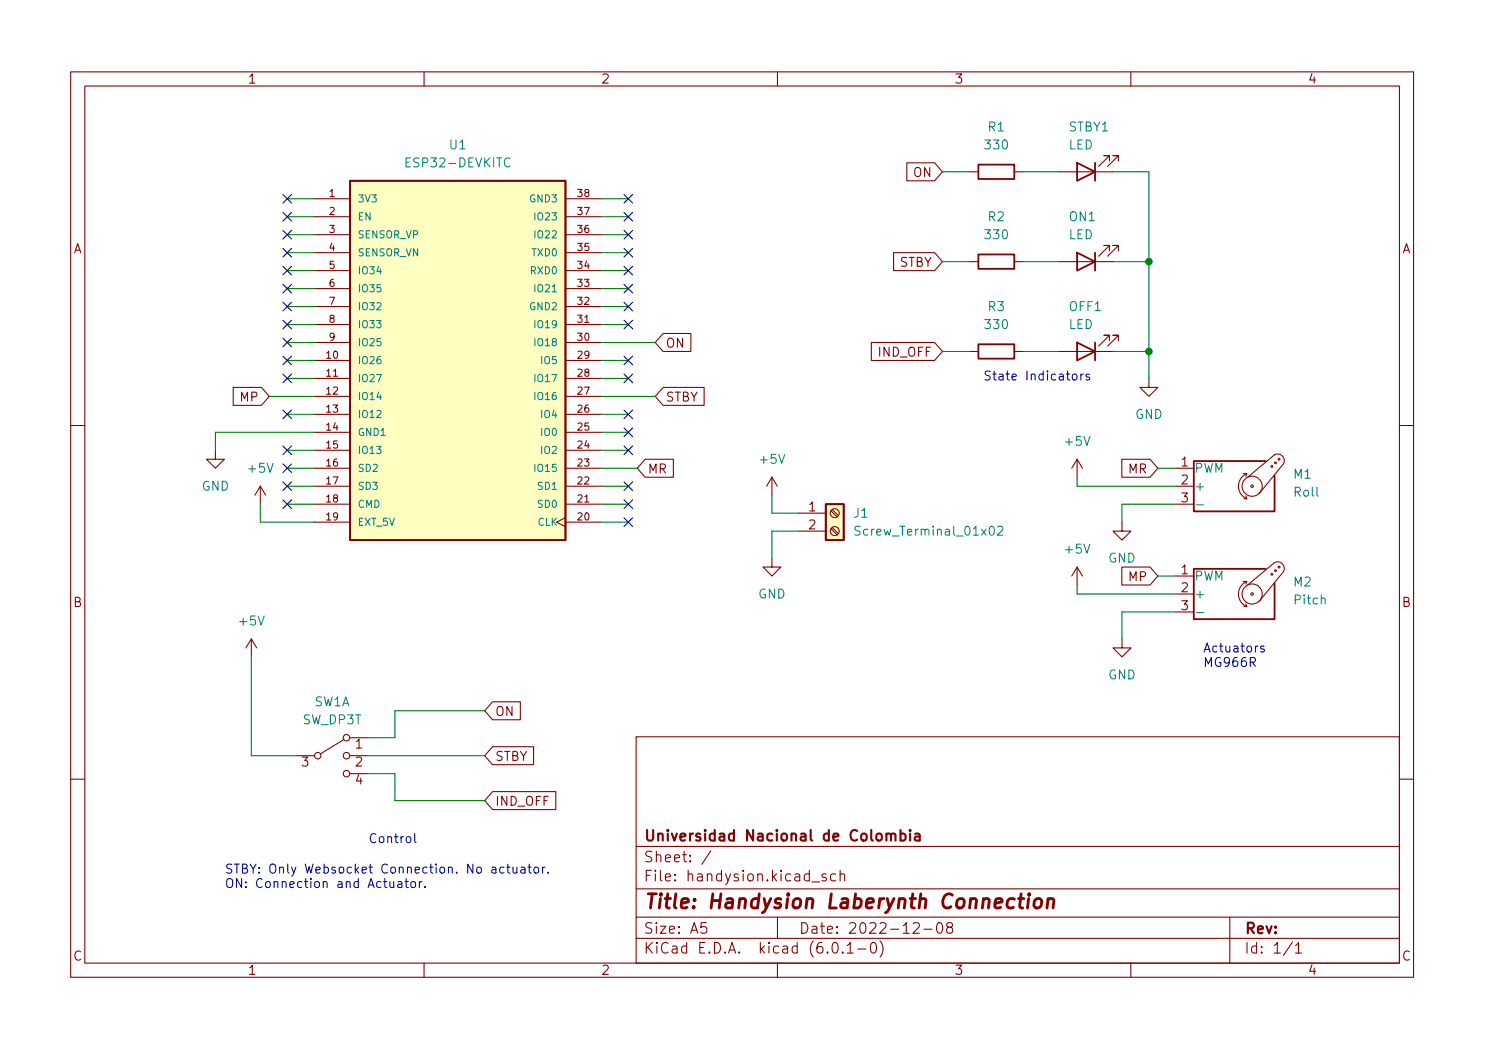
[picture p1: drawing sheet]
<svg xmlns="http://www.w3.org/2000/svg" width="210mm" height="148mm" viewBox="0 0 210 148" stroke-linecap="round" stroke-linejoin="round" font-family="sans-serif">
<g fill="none" stroke="#840000" stroke-width=".15">
<path d="M10 10.2h190v128h-190zM12 12.2h186v124h-186zM60 10.2v2M110 10.2v2M160 10.2v2M44.4 28.1h5.1M44.4 30.6h5.1M44.4 33.2h5.1M44.4 38.3h5.1M44.4 35.7h5.1M80 28.1h5.1M80 30.6h5.1"/>
<path d="M80 33.2h5.1M80 38.3h5.1M80 35.7h5.1M126.4 35.7h5.8l1.1 1.3-1.1 1.3h-5.8zM128.3 23h3.9l1.1 1.3-1.1 1.3h-3.9zM137.2 37h1.2M137.2 24.3h1.2M143.5 37h1.3M143.5 24.3h1.3M149.9 37h7.6M149.9 24.3h7.6M157 35.5v-.8h-.8h.8l-1.6 1.5"/>
<path d="M157 22.8v-.8h-.8h.8l-1.6 1.5M158.2 35.5v-.8h-.7h.7l-1.5 1.5M158.2 22.8v-.8h-.7h.7l-1.5 1.5M33 54.8h4l1.1 1.2-1.1 1.3h-4zM44.4 51h5.1M44.4 53.5h5.1M44.4 56h5.1M44.4 58.6h5.1M44.4 48.4h5.1M44.4 45.9h5.1M44.4 43.3h5.1M44.4 40.8h5.1"/>
<path d="M80 51h5.1M80 53.5h5.1M80 56h5.1M80 58.6h5.1M80 48.4h5.1M80 45.9h5.1M80 43.3h5.1M80 40.8h5.1M93.8 47.2h4v2.5h-4l-1.1-1.3zM93.8 54.8h5.8v2.5h-5.8l-1.1-1.3zM123.3 48.4h8.9l1.1 1.3-1.1 1.3h-8.9zM137.2 49.7h1.2"/>
<path d="M143.5 49.7h1.3M149.9 49.7h7.6M157 48.2v-.8h-.8h.8l-1.6 1.5M158.2 48.2v-.8h-.7h.7l-1.5 1.5M162.6 53.5v1.3h1.2l-1.2 1.2-1.3-1.2h1.3M10 60.2h2M30.5 63.7v1.2h1.2l-1.2 1.3-1.3-1.3h1.3M36.8 68.7l-.7 1.3M36.8 68.7v2.6M36.8 68.7l.8 1.3M44.4 66.2h5.1M44.4 68.7h5.1"/>
<path d="M44.4 71.3h5.1M44.4 61.1h5.1M44.4 63.7h5.1M44.4 73.8h5.1M80 73.2l-1.3 .6 1.3 .7M80 66.2h5.1M80 68.7h5.1M80 71.3h5.1M80 61.1h5.1M80 63.7h5.1M80 73.8h5.1M91.3 64.9h4v2.6h-4l-1.1-1.3z"/>
<path d="M109.2 78.9v1.3h1.3l-1.3 1.2-1.3-1.2h1.3M109.2 67.5l-.7 1.2M109.2 67.5v2.5M109.2 67.5l.8 1.2M113 72.6h3.8M113 75.1h3.8M117.6 74.8l.8 .8M117.6 72.2l.8 .9M117.8 74.6l.8 .8M117.8 72l.8 .9M152.4 64.9v2.6M152.4 64.9l-.8 1.3"/>
<path d="M152.4 64.9l.8 1.3M158.7 64.9h4l1.1 1.3-1.1 1.3h-4zM158.7 73.8v1.3h1.3l-1.3 1.3-1.2-1.3h1.2M166.4 66.2h2.5M166.4 68.7h2.5M166.4 71.3h2.5M175.9 67h.5M176 70.5h.4M176.3 70.1l.1 .4M176.4 67a1.93 1.93 0 0 0-1.2 1.7 1.93 1.93 0 0 0 1.2 1.8M176.4 67l-.1 .3M176.5 67.5l3.8-3.2a.94 .94 0 0 1 1.1 .2 .94 .94 0 0 1 .2 1.1l-3.4 4.2"/>
<path d="M198 60.2h2M35.6 90.3l-.8 1.3M35.6 90.3v2.6M35.6 90.3l.7 1.3M69.7 99.2h3.9v2.6h-3.9l-1.1-1.3zM152.4 80.2l-.8 1.2M152.4 80.2v2.5M152.4 80.2l.8 1.2M158.7 80.2h4l1.1 1.2-1.1 1.3h-4zM158.7 90.3v1.3h1.3l-1.3 1.3-1.2-1.3h1.2M166.4 81.4h2.5M166.4 84h2.5"/>
<path d="M166.4 86.5h2.5M175.9 82.2h.5M176 85.8h.4M176.3 85.4l.1 .4M176.4 82.2a1.93 1.93 0 0 0-1.2 1.8 1.93 1.93 0 0 0 1.2 1.8M176.4 82.2l-.1 .4M176.5 82.7l3.8-3.2a.94 .94 0 0 1 1.1 .2 .94 .94 0 0 1 .2 1.1l-3.4 4.2M10 110.2h2M41.9 106.8h2.5M48.6 104.6l-3.3 2M49.5 104.3h2.6M49.5 106.8h2.6"/>
<path d="M49.5 109.4h2.6M69.7 111.9h8.9v2.6h-8.9l-1.1-1.3zM69.7 105.6h5.8v2.5h-5.8l-1.1-1.3zM90 104.2h108v32h-108zM90 119.7h108M198 110.2h2M60 136.2v2M90 132.7h108M90 129.7h108M90 125.7h108M99.9 130.4h-.7v.8l.2-.2 .5 .1 .1 .2-.1 .5-.2 .1h-.3l-.2-.1M100.6 120.3l-1.3 1.9"/>
<path d="M110 136.2v2M110 129.7v3M114.9 124.7h1.1M116.9 123.6l-.4-.1-.2 .3 .1 .2 .5 .1v.2v.2h-.2h-.4M117.9 133.3a.36 .36 0 0 1 .6 .2 .77 .77 0 0 1-.4 1.2 1 1 0 0 1-.2-1.4zM118.2 123.6l-.4-.1-.3 .3v.5l.2 .2h.1h.4M118.9 123.7a.37 .37 0 0 1 .6 .1v.7M118.9 123v1.5M119.2 134.6l.1 .1h-.1v-.1v.1M119.9 133.7l.4-.5v1.5M119.9 134.7h.8M121.4 134.2h1.1"/>
<path d="M123.4 133.3a.36 .36 0 0 1 .5 .2 .77 .77 0 0 1-.4 1.2 1 1 0 0 1-.1-1.4zM124.5 133a1.72 1.72 0 0 1 0 2.3M129.2 130.6l.2-.2 .5 .1a.41 .41 0 0 1 .1 .6l-.8 .8h.9M130.7 131.4h1.2M132.7 130.5a.36 .36 0 0 1 .6 .2 .77 .77 0 0 1-.4 1.2 1 1 0 0 1-.2-1.4zM134.2 131.1l-.1-.1a.31 .31 0 0 1-.2-.3 .31 .31 0 0 1 .3-.3l.5 .1a.31 .31 0 0 1 .1 .4 .31 .31 0 0 1-.3 .2l-.4 .1-.2 .2 .1 .4 .2 .1h.5l.1-.2-.1-.5-.2-.1M160 136.2v2M174 129.7v6.5M182.9 133.2l-1.3 1.9M183.3 133.7l.4-.5v1.5M183.3 134.7h.9"/>
<circle cx="118.1" cy="75.1" r=".63"/>
<circle cx="118.1" cy="72.6" r=".63"/>
<circle cx="177.2" cy="68.7" r=".18"/>
<circle cx="177.2" cy="68.7" r="1.42"/>
<circle cx="180" cy="65.9" r=".13"/>
<circle cx="180.5" cy="65.4" r=".13"/>
<circle cx="181" cy="64.9" r=".13"/>
<circle cx="177.2" cy="84" r=".18"/>
<circle cx="177.2" cy="84" r="1.42"/>
<circle cx="180" cy="81.2" r=".13"/>
<circle cx="180.5" cy="80.7" r=".13"/>
<circle cx="181" cy="80.2" r=".13"/>
<circle cx="45" cy="106.8" r=".46"/>
<circle cx="49" cy="106.8" r=".46"/>
<circle cx="49" cy="109.4" r=".46"/>
<circle cx="49" cy="104.3" r=".46"/>
</g>
<path d="M144.1 127h.8M144.5 126.4l-.2 1.7v.2l.4 .1M145.5 127l-.1 1.4M145.6 126.4l-.1 .1 .1 .1 .1-.1-.1-.1v.2M146.5 127.2a.52 .52 0 0 1 .5-.2 .52 .52 0 0 1 .4 .4l-.1 .6a.55 .55 0 0 1-.5 .4 .55 .55 0 0 1-.5-.4zM148.3 127.2a.49 .49 0 0 1 .8 .1l-.1 1.1M148.3 127l-.2 1.4" fill="none" stroke="#840000" stroke-width=".4"/>
<path d="M125.4 118a.37 .37 0 0 1 .7 .1v.7M126.1 118.1l.2-.3 .3 .1 .1 .9M127.4 117.9l.4-.1 .3 .3v.5l-.1 .2h-.2h-.4M127.4 117.3v1.5M128.8 117.3l-.1 .1 .1 .1v-.1v-.1v.2M128.8 117.8v1M129.5 117.9l.1-.1 .5 .1v.9M130.1 118.2l-.5 .1a.29 .29 0 0 0-.2 .3 .29 .29 0 0 0 .2 .2h.5" fill="none" stroke="#840000" stroke-width=".3"/>
<g fill="none" stroke="#840000" stroke-width=".25">
<path d="M49.5 25.6h30.5v50.8h-30.5zM138.4 36h5.1v2h-5.1zM138.4 23.3h5.1v2h-5.1zM152.4 35.7l2.5 1.3-2.5 1.3zM152.4 23l2.5 1.3-2.5 1.3zM154.9 23v2.6M154.9 35.7v2.6M138.4 48.7h5.1v2h-5.1zM152.4 48.4l2.5 1.3-2.5 1.3zM154.9 48.4v2.6M116.8 71.3h2.6v5.1h-2.6zM179.1 65.2h-10.2v7.1h11.4v-5.1"/>
<path d="M179.1 80.4h-10.2v7.1h11.4v-5"/>
</g>
<path d="M121.7 74.5l-.5-.1-.2 .1v.4l.6 .2 .1 .3-.2 .3-.5-.1M141.2 74.5l.2-.1h.3l.1 .1 .1 .3-.1 .1-.7 .8h.8M169.3 71.4h1M169.3 86.6h1" fill="none" stroke="#008484" stroke-width=".15"/>
<g fill="#ffffc2" stroke="#ffffc2" stroke-width=".14">
<path d="M49.5 25.6h30.5v50.8h-30.5z"/>
<path d="M116.8 71.3h2.6v5.1h-2.6z"/>
</g>
<g fill="none" stroke="#0000c2" stroke-width=".15">
<path d="M151.8 52.9h.3l.3 .2v.4l-.3 .2h-.3l-.1-.2v-.4zM152.9 52.9v.8M153.3 52.9h-.2l-.2 .2M154.1 52.9h-.3l-.1 .2v.1l.4 .2v.3h-.4M178.8 91.4l-.3-.1-.1 .2v.2l.4 .1v.3h-.4M58.7 117.9v1l.2 .2M56.3 124.7h.5l.1 .8M56.9 124.9l-.5 .1a.25 .25 0 0 0-.1 .2 .25 .25 0 0 0 .1 .3l.5-.1M57.3 124.6h.5M57.5 124.2v1.1v.1l.3 .1M58.3 124.7l.3-.1 .2 .3v.3l-.2 .3-.3-.1-.2-.2v-.3zM59.3 124.6v.9"/>
<path d="M59.7 124.6l-.2 .1-.2 .2M60.1 125.4v.1M71.3 122.7l-.3-.1-.3 .2v.4l.1 .2h.5M71.7 122.6h.5M71.9 122.2v1.1v.1h.3M72.6 122.6v.8h.4l.1-.1M73.1 122.6v.8M73.7 122.7h.5l.1 .7M74.3 122.9l-.4 .1a.25 .25 0 0 0-.2 .2 .25 .25 0 0 0 .2 .2h.4M74.7 122.6h.5M74.9 122.2v1.1v.1h.3M75.7 122.7l.3-.1 .2 .2v.4l-.2 .2h-.3l-.1-.2v-.4z"/>
<path d="M76.8 122.6v.8M77.1 122.6l-.2 .1-.1 .1M77.5 123.3v.1"/>
</g>
<g fill="none" stroke="#008400" stroke-width=".15">
<path d="M40.6 38.3h3.8M40.6 30.6h3.8M40.6 28.1h3.8M40.6 33.2h3.8M40.6 35.7h3.8M85.1 38.3h3.8M85.1 30.6h3.8M85.1 28.1h3.8M85.1 33.2h3.8M85.1 35.7h3.8M133.3 24.3h3.9M133.3 37h3.9"/>
<path d="M144.8 24.3h5.1M144.8 37h5.1M157.5 24.3h5.1v29.2M157.5 37h5.1M38.1 56h6.3M40.6 40.8h3.8M40.6 58.6h3.8M40.6 45.9h3.8M40.6 43.3h3.8M40.6 48.4h3.8M40.6 51h3.8M40.6 53.5h3.8"/>
<path d="M85.1 40.8h3.8M85.1 58.6h3.8M85.1 45.9h3.8M85.1 43.3h3.8M85.1 48.4h7.6M85.1 51h3.8M85.1 53.5h3.8M85.1 56h7.6M133.3 49.7h3.9M144.8 49.7h5.1M157.5 49.7h5.1M36.8 71.3v2.5h7.6"/>
<path d="M40.6 71.3h3.8M40.6 66.2h3.8M40.6 68.7h3.8M40.6 63.7h3.8M44.4 61.1h-13.9v2.6M85.1 71.3h3.8M85.1 66.2h5.1M85.1 68.7h3.8M85.1 61.1h3.8M85.1 63.7h3.8M85.1 73.8h3.8M109.2 70v2.6h3.8"/>
<path d="M113 75.1h-3.8v3.8M152.4 67.5v1.2h14M163.8 66.2h2.6M166.4 71.3h-7.7v2.5M35.6 92.9v13.9h6.3M152.4 82.7v1.3h14M163.8 81.4h2.6M166.4 86.5h-7.7v3.8M52.1 109.4h3.8v3.8h12.7M52.1 106.8h16.5M68.6 100.5h-12.7v3.8h-3.8"/>
</g>
<g fill="none" stroke="#000084" stroke-width=".15">
<path d="M40 27.5l1.2 1.2M40 30l1.2 1.3M40 32.6l1.2 1.2M40 35.1l1.2 1.2M40 37.7l1.2 1.2M41.2 27.5l-1.2 1.2M41.2 30l-1.2 1.3M41.2 32.6l-1.2 1.2M41.2 35.1l-1.2 1.2M41.2 37.7l-1.2 1.2M88.3 32.6l1.2 1.2M88.3 30l1.2 1.3"/>
<path d="M88.3 27.5l1.2 1.2M88.3 37.7l1.2 1.2M88.3 35.1l1.2 1.2M89.5 32.6l-1.2 1.2M89.5 30l-1.2 1.3M89.5 27.5l-1.2 1.2M89.5 37.7l-1.2 1.2M89.5 35.1l-1.2 1.2M40 47.8l1.2 1.2M40 50.4l1.2 1.2M40 52.9l1.2 1.2M40 58l1.2 1.2"/>
<path d="M40 45.3l1.2 1.2M40 40.2l1.2 1.2M40 42.7l1.2 1.3M41.2 47.8l-1.2 1.2M41.2 50.4l-1.2 1.2M41.2 52.9l-1.2 1.2M41.2 58l-1.2 1.2M41.2 45.3l-1.2 1.2M41.2 40.2l-1.2 1.2M41.2 42.7l-1.2 1.3M88.3 45.3l1.2 1.2M88.3 42.7l1.2 1.3"/>
<path d="M88.3 40.2l1.2 1.2M88.3 50.4l1.2 1.2M88.3 52.9l1.2 1.2M88.3 58l1.2 1.2M89.5 45.3l-1.2 1.2M89.5 42.7l-1.2 1.3M89.5 40.2l-1.2 1.2M89.5 50.4l-1.2 1.2M89.5 52.9l-1.2 1.2M89.5 58l-1.2 1.2M40 63.1l1.2 1.2M40 68.1l1.2 1.3"/>
<path d="M40 70.7l1.2 1.2M40 65.6l1.2 1.2M41.2 63.1l-1.2 1.2M41.2 68.1l-1.2 1.3M41.2 70.7l-1.2 1.2M41.2 65.6l-1.2 1.2M88.3 68.1l1.2 1.3M88.3 70.7l1.2 1.2M88.3 73.2l1.2 1.2M88.3 60.5l1.2 1.2M88.3 63.1l1.2 1.2M89.5 68.1l-1.2 1.3"/>
<path d="M89.5 70.7l-1.2 1.2M89.5 73.2l-1.2 1.2M89.5 60.5l-1.2 1.2M89.5 63.1l-1.2 1.2"/>
</g>
<g fill="#008400" stroke="#008400" stroke-width=".15">
<circle cx="162.6" cy="49.7" r=".46"/>
<circle cx="162.6" cy="37" r=".46"/>
</g>
<text font-size="2.8" fill="#840000" x="91" y="128.5">Title: Handysion Laberynth Connection</text>
<g font-size="2.1" fill="#840000">
<text x="91" y="118.9">Universidad Nacional de Colombia</text>
<text x="91" y="124.6">File: handysion.kicad_sch</text>
<text x="91" y="121.9">Sheet: /</text>
<text x="91" y="134.8">KiCad E.D.A. kicad (6.0.1-0)</text>
<text x="91" y="132">Size: A5</text>
<text x="113" y="132">Date: 2022-12-08</text>
<text x="176" y="132">Rev:</text>
<text x="176" y="134.8">Id: 1/1</text>
</g>
<g font-size="1.8" fill="#840000">
<text x="35" y="11.8">1</text>
<text x="85" y="11.8">2</text>
<text x="135" y="11.8">3</text>
<text x="185" y="11.8">4</text>
<text x="129.3" y="25">ON</text>
<text x="10.3" y="35.8">A</text>
<text x="198.4" y="35.8">A</text>
<text x="127.2" y="37.7">STBY</text>
<text x="94.1" y="49.1">ON</text>
<text x="124.4" y="50.4">IND_OFF</text>
<text x="34" y="56.8">MP</text>
<text x="94.1" y="56.8">STBY</text>
<text x="167.1" y="65.9">1</text>
<text x="91.6" y="66.9">MR</text>
<text x="159.7" y="66.9">MR</text>
<text x="167.1" y="68.5">2</text>
<text x="167.1" y="71">3</text>
<text x="114.4" y="72.3">1</text>
<text x="114.4" y="74.8">2</text>
<text x="159.7" y="82.2">MP</text>
<text x="167.1" y="81.2">1</text>
<text x="167.1" y="83.7">2</text>
<text x="10.3" y="85.8">B</text>
<text x="167.1" y="86.3">3</text>
<text x="198.4" y="85.8">B</text>
<text x="70" y="101.2">ON</text>
<text x="50.3" y="105.8">1</text>
<text x="70" y="107.6">STBY</text>
<text x="42.7" y="108.4">3</text>
<text x="50.3" y="108.4">2</text>
<text x="50.3" y="110.9">4</text>
<text x="70" y="113.9">IND_OFF</text>
<text x="10.3" y="135.8">C</text>
<text x="35" y="137.8">1</text>
<text x="85" y="137.8">2</text>
<text x="135" y="137.8">3</text>
<text x="185" y="137.8">4</text>
<text x="198.4" y="135.8">C</text>
</g>
<g font-size="1.8" fill="#008484">
<text x="57.8" y="23.7">ESP32-DEVKITC</text>
<text x="63.6" y="21.1">U1</text>
<text x="139.5" y="21.1">330</text>
<text x="139.8" y="18.6">R1</text>
<text x="151.2" y="21.1">LED</text>
<text x="151.2" y="18.6">STBY1</text>
<text x="139.5" y="33.8">330</text>
<text x="139.8" y="31.3">R2</text>
<text x="151.2" y="33.8">LED</text>
<text x="151.3" y="31.3">ON1</text>
<text x="139.5" y="46.5">330</text>
<text x="139.8" y="44">R3</text>
<text x="151.2" y="46.5">LED</text>
<text x="151.3" y="44">OFF1</text>
<text x="160.6" y="59.2">GND</text>
<text x="107.6" y="65.6">+5V</text>
<text x="150.8" y="63">+5V</text>
<text x="28.5" y="69.4">GND</text>
<text x="35.2" y="66.8">+5V</text>
<text x="168.9" y="66.8">PWM</text>
<text x="168.9" y="69.4">+</text>
<text x="183.1" y="67.7">M1</text>
<text x="183.2" y="70.2">Roll</text>
<text x="120.8" y="73.2">J1</text>
<text x="121.7" y="75.7">Screw_Terminal_01x02</text>
<text x="150.8" y="78.3">+5V</text>
<text x="156.8" y="79.5">GND</text>
<text x="168.9" y="82.1">PWM</text>
<text x="183.1" y="82.9">M2</text>
<text x="34" y="88.4">+5V</text>
<text x="107.3" y="84.6">GND</text>
<text x="168.9" y="84.6">+</text>
<text x="183.2" y="85.5">Pitch</text>
<text x="44.4" y="99.9">SW1A</text>
<text x="156.8" y="96">GND</text>
<text x="42.8" y="102.4">SW_DP3T</text>
</g>
<g font-size="1.8" fill="#0000c2">
<text x="139.1" y="53.8">State Indicators</text>
<text x="170.2" y="92.2">Actuators</text>
<text x="170.2" y="94.3">MG966R</text>
<text x="52.1" y="119.2">Control</text>
<text x="31.7" y="123.5">STBY: Only Websocket Connection. No actuator.</text>
<text x="31.7" y="125.5">ON: Connection and Actuator.</text>
</g>
<g font-size="1.4" fill="#840000">
<text x="46.6" y="27.8">1</text>
<text x="81.8" y="27.8">38</text>
<text x="46.6" y="30.4">2</text>
<text x="46.6" y="32.9">3</text>
<text x="46.6" y="35.5">4</text>
<text x="81.8" y="35.5">35</text>
<text x="81.8" y="32.9">36</text>
<text x="81.8" y="30.4">37</text>
<text x="46.6" y="38">5</text>
<text x="46.6" y="40.5">6</text>
<text x="81.8" y="40.5">33</text>
<text x="81.8" y="38">34</text>
<text x="46.6" y="43.1">7</text>
<text x="46.6" y="45.6">8</text>
<text x="81.8" y="45.6">31</text>
<text x="81.8" y="43.1">32</text>
<text x="46.2" y="50.7">10</text>
<text x="46.2" y="53.2">11</text>
<text x="46.6" y="48.2">9</text>
<text x="81.8" y="53.2">28</text>
<text x="81.8" y="50.7">29</text>
<text x="81.8" y="48.2">30</text>
<text x="46.2" y="55.8">12</text>
<text x="46.2" y="58.3">13</text>
<text x="81.8" y="58.3">26</text>
<text x="81.8" y="55.8">27</text>
<text x="46.2" y="60.9">14</text>
<text x="46.2" y="63.4">15</text>
<text x="46.2" y="65.9">16</text>
<text x="81.8" y="65.9">23</text>
<text x="81.8" y="63.4">24</text>
<text x="81.8" y="60.9">25</text>
<text x="46.2" y="68.5">17</text>
<text x="46.2" y="71">18</text>
<text x="81.8" y="71">21</text>
<text x="81.8" y="68.5">22</text>
<text x="46.2" y="73.6">19</text>
<text x="81.8" y="73.6">20</text>
</g>
<g font-size="1.4" fill="#008484">
<text x="50.5" y="28.6">3V3</text>
<text x="75.1" y="28.6">GND3</text>
<text x="50.5" y="31.1">EN</text>
<text x="50.5" y="33.7">SENSOR_VP</text>
<text x="75.9" y="33.7">IO22</text>
<text x="75.9" y="31.1">IO23</text>
<text x="50.5" y="36.2">SENSOR_VN</text>
<text x="50.5" y="38.8">IO34</text>
<text x="50.5" y="41.3">IO35</text>
<text x="75.2" y="38.8">RXD0</text>
<text x="75.4" y="36.2">TXD0</text>
<text x="75.9" y="41.3">IO21</text>
<text x="50.5" y="43.8">IO32</text>
<text x="50.5" y="46.4">IO33</text>
<text x="75.1" y="43.8">GND2</text>
<text x="75.9" y="46.4">IO19</text>
<text x="50.5" y="51.5">IO26</text>
<text x="50.5" y="48.9">IO25</text>
<text x="75.9" y="48.9">IO18</text>
<text x="76.7" y="51.5">IO5</text>
<text x="50.5" y="54">IO27</text>
<text x="50.5" y="56.5">IO14</text>
<text x="50.5" y="59.1">IO12</text>
<text x="75.9" y="56.5">IO16</text>
<text x="75.9" y="54">IO17</text>
<text x="76.7" y="59.1">IO4</text>
<text x="50.5" y="61.6">GND1</text>
<text x="50.5" y="64.2">IO13</text>
<text x="76.7" y="64.2">IO2</text>
<text x="76.7" y="61.6">IO0</text>
<text x="50.5" y="66.7">SD2</text>
<text x="50.5" y="69.2">SD3</text>
<text x="50.5" y="71.8">CMD</text>
<text x="75.9" y="66.7">IO15</text>
<text x="76.2" y="71.8">SD0</text>
<text x="76.2" y="69.2">SD1</text>
<text x="50.5" y="74.3">EXT_5V</text>
<text x="76.1" y="74.3">CLK</text>
</g>
</svg>
